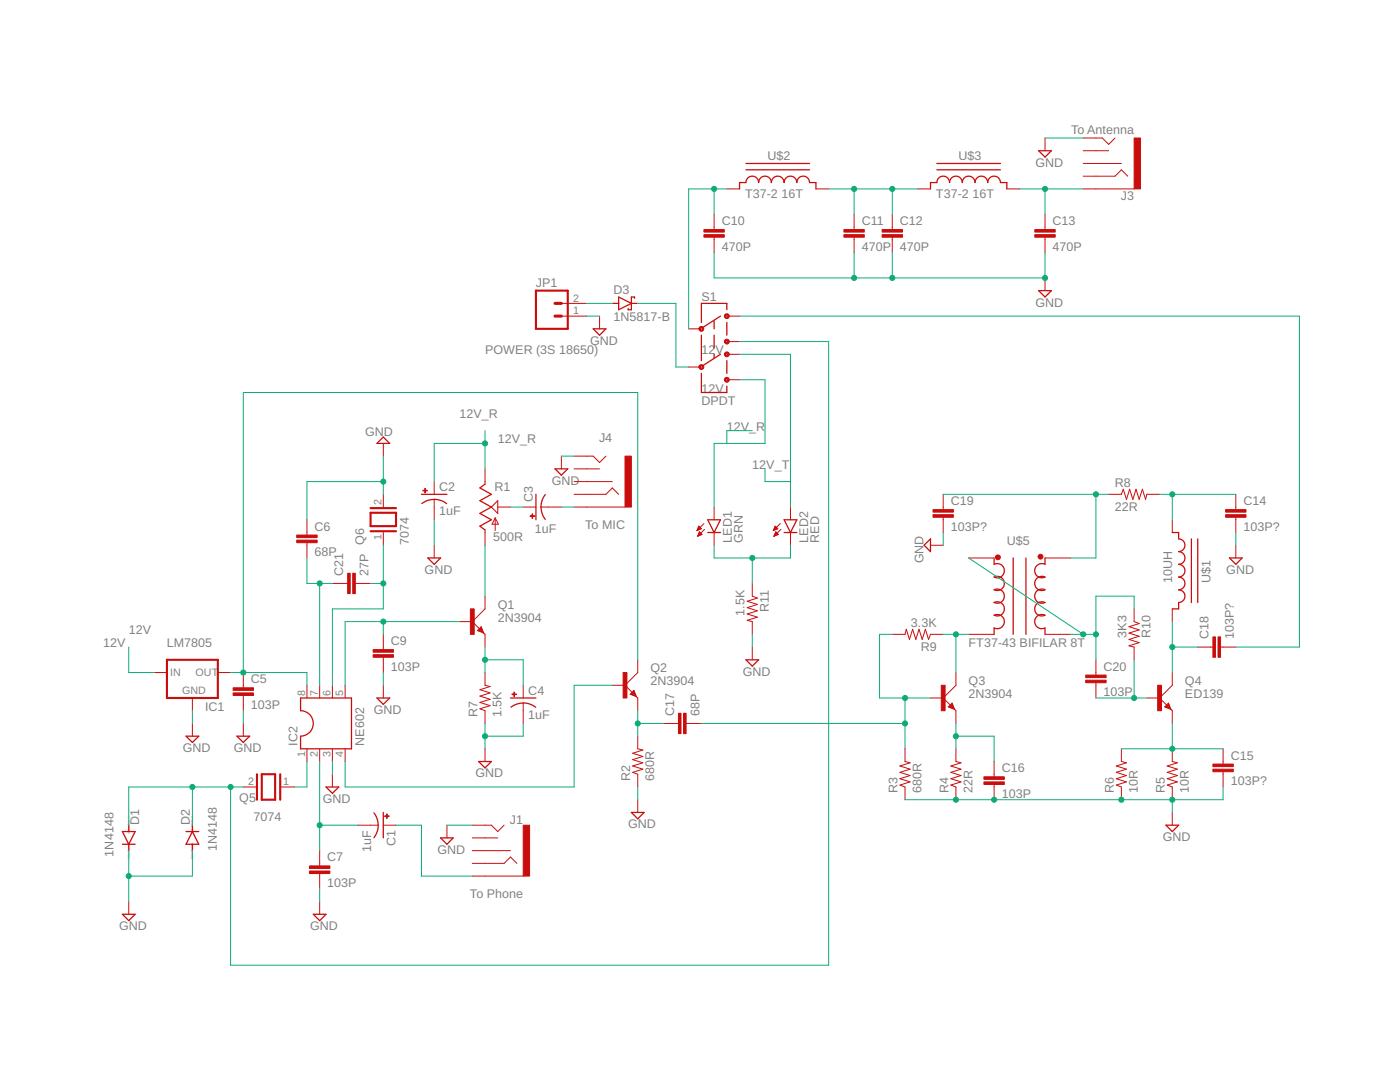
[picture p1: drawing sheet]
<svg xmlns="http://www.w3.org/2000/svg" width="279mm" height="216mm" viewBox="0 0 279 216" stroke-linecap="round" stroke-linejoin="round" font-family="sans-serif">
<g fill="none" stroke="#c90d0c" stroke-width=".2">
<path d="M145.1 37.7h2.5M162.8 37.7h2.6M183.2 37.7h2.5M200.9 37.7h2.6M208.6 27.5v2.6M216.2 37.7h10.1M216.2 27.5h3.8l1.3 1.3 1.2-1.3M216.2 35.2h6.3l1.3-1.3 1.3 1.3M216.2 32.6h7.6M216.2 30.1h5.1M142.5 42.8v3M142.5 47.3v3.1"/>
<path d="M170.5 42.8v3M170.5 47.3v3.1M178.1 42.8v3M178.1 47.3v3.1M208.6 42.8v3M208.6 47.3v3.1M208.6 55.5v2.5M112 63.1h5.1M112 60.5h5.1M119.7 63.1v2.5M137.4 65.6h2.6M137.4 73.2h2.6"/>
<path d="M145.1 63.1h2.5M145.1 68.2h2.5M145.1 70.7h2.5M145.1 75.8h2.5M76.5 88.5v2.5M76.5 98.6v2.6M86.7 96.1v2.5M86.7 99.7v4M96.8 93.6v3M112 91v2.6M114.6 98.6h6.3l1.3-1.2 1.3 1.2M114.6 91h3.8l1.3 1.3 1.2-1.3"/>
<path d="M114.6 96.1h7.6M114.6 93.6h5.1M188.2 98.6v3.1M221.3 98.6h2.5l.4-1 .6 2.1 .6-2.1 .7 2.1 .6-2.1 .7 2.1 .6-2.1 .6 2.1 .3-1.1h2.5M246.6 98.6v3.1M61.3 103.7v3.1M61.3 108.3v3M66.3 116.4h3.1M70.9 116.4h3.1M76.5 106.3v2.5M86.7 108.8v2.5M96.8 119v2.5l-2.5 2.5"/>
<path d="M96.8 105.7v3.1M98.8 103.3v2.6M98.8 103.3l.7 1.3h-1.3zM99.3 101.2h2.6M104.4 101.2h2.6M108 101.2h4M114.6 101.2h10.1M139.1 105.8h.2M139.2 105.6h.4M139.2 105.5h.7M139.2 107h.1M139.3 106.8h.3"/>
<path d="M139.3 105.4h.6M139.3 105.3h.5M139.3 106.7h.6M139.4 106.6h.7M139.4 105.2h.3M139.4 105.1h.1M139.4 106.5h.6M139.5 105l.5 .5-.9 .4zM139.5 106.4h.3M139.6 106.3h.1M140.1 106.6l-.5-.5-.4 .9M140.1 106.6l-.9 .4"/>
<path d="M140.5 104.5l-1.4 1.4M140.6 105.6l-1.4 1.4M142.5 101.2v2.5M142.5 106.3v2.5M150.1 116.4v2.6l1.1 .3-2.1 .7 2.1 .6-2.1 .6 2.1 .7-2.1 .6 2.1 .6-2.1 .7 1 .2v2.6M154.4 105.8h.2M154.4 105.6h.5M154.5 105.5h.6M154.5 107h.1M154.5 106.8h.3M154.5 105.4h.6M154.6 105.3h.4"/>
<path d="M154.6 106.7h.5M154.6 105.2h.3M154.6 106.6h.7M154.7 105.1h.1M154.7 106.5h.5M154.7 105l.5 .5-.9 .4zM154.7 106.4h.4M154.8 106.3h.2M154.8 106.1l.5 .5-.8 .4zM155.7 104.5l-1.4 1.4M155.9 105.6l-1.4 1.4M157.8 101.2v2.5"/>
<path d="M157.8 106.3v2.5M185.7 108.8h2.5M188.2 103.2v3.1M193.3 111.3h5.1M208.6 111.3h5M234 103.7v2.6M246.6 103.2v3.1M246.6 108.8v2.5M30.8 134.2h2.5M38.4 139.3v2.5M43.5 134.2h2.5M48.6 134.2v3"/>
<path d="M48.6 138.8v3M61.3 136.7v2.6M63.8 136.7v2.6M66.3 136.7v2.6M68.9 136.7v2.6M76.5 126.6v3M76.5 131.1v3.1M76.5 136.7v2.6M91.7 124h2.6M94.3 124l2.5 2.6v2.5M96 125.1l.5 1.2-1.2-.5zM96.8 134.2v2.5l1 .3-2 .6 2 .7-2 .6 2 .6-2 .7 2 .6-2 .6 1 .4v2.6"/>
<path d="M104.4 136.7v2.6M122.2 136.7h2.5M124.7 136.7l2.6 2.6v2.5M126.5 137.8l.5 1.2-1.2-.5zM127.3 131.7v2.5l-2.6 2.5M150.1 129.1v2.6M178.1 126.6h2.5l.3-1 .6 2 .6-2 .7 2 .6-2 .6 2 .7-2 .6 2 .4-1h2.5M185.7 139.3h2.5M188.2 139.3l2.6 2.5v2.6M190.8 134.2v2.5l-2.6 2.6M193.3 126.6h5.1M208.6 126.6h5"/>
<path d="M218.7 131.7v3M218.7 136.2v3.1M226.3 121.5v2.5l1.1 .4-2.1 .7 2.1 .6-2.1 .6 2.1 .7-2.1 .6 2.1 .6-2.1 .7 1 .2v2.6M228.9 139.3h2.5M231.4 139.3l2.6 2.5v2.6M234 134.2v2.5l-2.6 2.6M234 121.5v2.5M239 129.1h3.1M243.6 129.1h3M38.4 144.4v2.5M48.6 157h2.5M48.6 144.4v2.5"/>
<path d="M56.2 157h2.5M61.3 149.4v2.6M63.8 149.4v2.6M66.3 149.4v2.6M66.3 154.5v2.5M68.9 149.4v2.6M96.8 149.4v2.6M104.4 140.3v4.1M127.3 146.9v2.5l1 .3-2 .6 2 .6-2 .7 2 .6-2 .6 2 .7-2 .6 1 .4v2.5M127.3 159.6v2.5M132.4 144.4h3M136.9 144.4h3.1"/>
<path d="M180.6 149.4v2.6l1 .2-2 .6 2 .7-2 .6 2 .6-2 .7 2 .6-2 .7 1 .3v2.6M189.3 141.1l.7-.8 .5 1.3zM190.8 149.4v2.6l1 .2-2 .6 2 .7-2 .6 2 .6-2 .7 2 .6-2 .7 1 .3v2.6M198.4 152v3M198.4 156.5v3.1M223.8 149.4v2.6l1 .2-2 .6 2 .7-2 .6 2 .6-2 .7 2 .6-2 .7 1 .3v2.6M232.4 141.1l.8-.8 .5 1.3zM234 149.4v2.6l1 .2-2.1 .6 2.1 .7-2.1 .6 2.1 .6-2.1 .7 2.1 .6-2.1 .7 1.1 .3v2.6M244.1 149.4v3.1M244.1 154v3M25.7 179.9v2.5M63.8 169.7v3.1"/>
<path d="M63.8 174.3v3.1M63.8 179.9v2.5M71.4 164.7h4.1M76.5 164.7h2.5M89.2 164.7v2.5M94.3 164.7h3.8l1.2 1.2 1.3-1.2M94.3 172.3h6.3l1.3-1.3 1.2 1.3M94.3 174.8h10.1M94.3 169.7h7.6M94.3 167.2h5M234 162.1v2.6"/>
</g>
<g fill="none" stroke="#c90d0c" stroke-width=".25">
<path d="M147.6 37.7v-1.3h1.3a1.27 1.27 0 0 1 1.2-1.3 1.27 1.27 0 0 1 1.3 1.3 1.27 1.27 0 0 1 1.3-1.3 1.27 1.27 0 0 1 1.2 1.3 1.27 1.27 0 0 1 1.3-1.3 1.27 1.27 0 0 1 1.3 1.3 1.27 1.27 0 0 1 1.3-1.3 1.27 1.27 0 0 1 1.2 1.3 1.27 1.27 0 0 1 1.3-1.3 1.27 1.27 0 0 1 1.3 1.3h1.2v1.3M148.9 33.9h12.7M148.9 32.6h12.7M185.7 37.7v-1.3h1.3a1.27 1.27 0 0 1 1.2-1.3 1.27 1.27 0 0 1 1.3 1.3 1.27 1.27 0 0 1 1.3-1.3 1.27 1.27 0 0 1 1.2 1.3 1.27 1.27 0 0 1 1.3-1.3 1.27 1.27 0 0 1 1.3 1.3 1.27 1.27 0 0 1 1.3-1.3 1.27 1.27 0 0 1 1.2 1.3 1.27 1.27 0 0 1 1.3-1.3 1.27 1.27 0 0 1 1.3 1.3h1.2v1.3M187 33.9h12.7M187 32.6h12.7M207.3 30.1h2.5l-1.2 1.2zM123.5 59.3l2.5 1.2-2.5 1.3zM126.6 59.5v-.2h-.6v2.5h-.6v-.2M207.3 58h2.5l-1.2 1.3zM118.4 65.6h2.5l-1.2 1.3zM122.2 60.5h1.3"/>
<path d="M126 60.5h1.3M140 74.5v3.8h5.1v-1.3M140 66.9v5.1M142.5 64.1v1.5M142.5 66.9v2.5M142.5 70.7v.8M143.8 63.1l-3.6 2.3M143.8 70.7l-3.6 2.3M145.1 61.8v-1.3h-5.1v3.8M145.1 64.3v2.6M145.1 72v2.5M76.5 87.2l1.3 1.3h-2.6z"/>
<path d="M84.1 98.6h5.1M96.8 96.6l-1 .8 2.3 1.2-2.3 1.3 2.3 1.3-2.3 1.2 2.3 1.3-2.3 1.3 1 .7M107 98.6v5.1M108.8 98.7a4 4 0 0 0 0 4.9M110.8 93.6h2.5l-1.3 1.2zM84.2 100.5a4 4 0 0 1 4.9 0M85.4 111.3h2.5l-1.2 1.3zM141.2 103.7h2.6l-1.3 2.6zM141.2 106.3h2.6M156.5 106.3h2.5M156.5 103.7h2.5l-1.2 2.6zM185.7 107.5v2.6l-1.3-1.3z"/>
<path d="M198.4 111.3v1.3a1.42 1.42 0 0 1 2 1.3 1.42 1.42 0 0 1-2 1.2 1.42 1.42 0 0 1 2 1.3 1.42 1.42 0 0 1-2 1.3 1.42 1.42 0 0 1 2 1.3 1.42 1.42 0 0 1-2 1.2 1.42 1.42 0 0 1 2 1.3 1.42 1.42 0 0 1-2 1.3 1.42 1.42 0 0 1 2 1.2 1.42 1.42 0 0 1-2 1.3v1.3M202.2 111.3v15.3M204.7 111.3v15.3M208.6 111.3v1.3a1.42 1.42 0 0 0-2.1 1.3 1.42 1.42 0 0 0 2.1 1.2 1.42 1.42 0 0 0-2.1 1.3 1.42 1.42 0 0 0 2.1 1.3 1.42 1.42 0 0 0-2.1 1.3 1.42 1.42 0 0 0 2.1 1.2 1.42 1.42 0 0 0-2.1 1.3 1.42 1.42 0 0 0 2.1 1.3 1.42 1.42 0 0 0-2.1 1.2 1.42 1.42 0 0 0 2.1 1.3v1.3M234 106.3h1.2v1.2a1.27 1.27 0 0 1 1.3 1.3 1.27 1.27 0 0 1-1.3 1.3 1.27 1.27 0 0 1 1.3 1.2 1.27 1.27 0 0 1-1.3 1.3 1.27 1.27 0 0 1 1.3 1.3 1.27 1.27 0 0 1-1.3 1.2 1.27 1.27 0 0 1 1.3 1.3 1.27 1.27 0 0 1-1.3 1.3 1.27 1.27 0 0 1 1.3 1.3 1.27 1.27 0 0 1-1.3 1.2v1.3h-1.2M237.8 107.5v12.7M239 107.5v12.7M245.4 111.3h2.5l-1.3 1.3zM60 139.3h10.1v10.1h-10.1v-2.5a2.54 2.54 0 0 0 2.5-2.5 2.54 2.54 0 0 0-2.5-2.6zM75.2 139.3h2.6l-1.3 1.2zM96 125.3l.3 .8-.8-.3zM96 125.6l-.2 .2"/>
<path d="M101.9 139.3h5.1M126.5 138l.3 .8-.8-.3zM126.5 138.3l-.2 .2M148.9 131.7h2.5l-1.3 1.2zM37.1 146.9h2.6l-1.3 1.2zM47.3 146.9h2.5l-1.2 1.2zM65.1 157h2.5l-1.3 1.3zM95.5 152h2.6l-1.3 1.2zM104.4 140.3a3.9 3.9 0 0 1 2.5 .8M104.4 140.3l-1.5 .3-.9 .5M190 140.5l.3 .8-.8-.2zM190 140.8l-.2 .3"/>
<path d="M233.2 140.5l.2 .8-.7-.2zM233.2 140.8l-.3 .3M24.4 165.9h2.6l-1.3 2.6zM24.4 168.5h2.6M25.7 164.7v1.2M25.7 168.5v1.2M37.1 165.9h2.6M38.4 165.9l1.3 2.6h-2.6zM38.4 164.7v1.2M38.4 168.5v1.2M74.6 162.2a4 4 0 0 1 0 5M76.5 162.1v5.1"/>
<path d="M87.9 167.2h2.5l-1.2 1.3zM126 162.1h2.5l-1.2 1.3zM232.7 164.7h2.5l-1.2 1.2zM24.4 182.4h2.6l-1.3 1.3zM62.5 182.4h2.6l-1.3 1.3z"/>
</g>
<g fill="#c90d0c" stroke="#c90d0c" stroke-width=".2">
<path d="M93.9 121.5h.7v5.1h-.7z"/>
<path d="M124.4 134.2h.7v5.1h-.7z"/>
<path d="M187.9 136.7h.7v5.1h-.7z"/>
<path d="M231 136.7h.8v5.1h-.8z"/>
<path d="M104.4 164.7h1.3v10.1h-1.3z"/>
<path d="M77.2 162.4h.1v.9h-.1z"/>
<path d="M76.8 162.8h.9v.1h-.9z"/>
<path d="M84.4 97.8h.9v.2h-.9z"/>
<path d="M84.8 97.5h.1v.8h-.1z"/>
<path d="M106.2 102.5h.1v.9h-.1z"/>
<path d="M105.8 102.9h.9v.1h-.9z"/>
<path d="M102.2 138.5h.9v.1h-.9z"/>
<path d="M102.6 138.1h.1v.9h-.1z"/>
<path d="M46.5 138.3h4.1v.5h-4.1z"/>
<path d="M46.5 137.2h4.1v.6h-4.1z"/>
<path d="M59.2 107.8h4.1v.5h-4.1z"/>
<path d="M59.2 106.8h4.1v.5h-4.1z"/>
<path d="M61.8 173.8h4v.5h-4z"/>
<path d="M61.8 172.8h4v.5h-4z"/>
<path d="M74.5 130.6h4v.5h-4z"/>
<path d="M74.5 129.6h4v.5h-4z"/>
<path d="M140.5 46.8h4v.5h-4z"/>
<path d="M140.5 45.8h4v.5h-4z"/>
<path d="M168.4 46.8h4.1v.5h-4.1z"/>
<path d="M168.4 45.8h4.1v.5h-4.1z"/>
<path d="M176 46.8h4.1v.5h-4.1z"/>
<path d="M176 45.8h4.1v.5h-4.1z"/>
<path d="M206.5 46.8h4.1v.5h-4.1z"/>
<path d="M206.5 45.8h4.1v.5h-4.1z"/>
<path d="M244.6 102.7h4.1v.5h-4.1z"/>
<path d="M244.6 101.7h4.1v.5h-4.1z"/>
<path d="M242.1 153.5h4v.5h-4z"/>
<path d="M242.1 152.5h4v.5h-4z"/>
<path d="M196.4 156h4v.5h-4z"/>
<path d="M196.4 155h4v.5h-4z"/>
<path d="M136.4 142.3h.5v4.1h-.5z"/>
<path d="M135.4 142.3h.5v4.1h-.5z"/>
<path d="M226.3 27.5h1.3v10.2h-1.3z"/>
<path d="M243.1 127.1h.5v4h-.5z"/>
<path d="M242.1 127.1h.5v4h-.5z"/>
<path d="M186.2 102.7h4.1v.5h-4.1z"/>
<path d="M186.2 101.7h4.1v.5h-4.1z"/>
<path d="M216.7 135.7h4v.5h-4z"/>
<path d="M216.7 134.7h4v.5h-4z"/>
<path d="M124.7 91h1.3v10.2h-1.3z"/>
<path d="M70.4 114.4h.5v4h-.5z"/>
<path d="M69.4 114.4h.5v4h-.5z"/>
</g>
<path d="M107 58h6.3v7.6h-6.3zM74 102.3h5v2.7h-5zM74 101.4h5M74 106h5M33.3 131.7h10.2v7.6h-10.2zM51.3 154.5v5.1M52.2 154.5h2.7v5.1h-2.7zM55.9 154.5v5.1" fill="none" stroke="#c90d0c" stroke-width=".42"/>
<path d="M110.8 60.5h1.2M110.8 63.1h1.2" fill="none" stroke="#c90d0c" stroke-width=".61"/>
<g fill="#c90d0c" stroke="#c90d0c" stroke-width=".2">
<path d="M198.7 111a.49 .49 0 0 1 .8-.1 .49 .49 0 0 1-.2 .8 .49 .49 0 0 1-.6-.5h.5h-.5z" fill-rule="evenodd"/>
<path d="M207.2 110.8a.49 .49 0 0 1 .8 0 .49 .49 0 0 1-.2 .7 .49 .49 0 0 1-.6-.4h.6h-.6z" fill-rule="evenodd"/>
<path d="M139.7 65.2a.49 .49 0 0 1 .7 .2 .49 .49 0 0 1-.3 .7 .49 .49 0 0 1-.6-.5h.2a.23 .23 0 0 1 .4-.2 .23 .23 0 0 1 0 .4 .23 .23 0 0 1-.3-.1l-.3-.1z" fill-rule="evenodd"/>
<path d="M144.8 62.7a.49 .49 0 0 1 .7 .2 .49 .49 0 0 1-.3 .7 .49 .49 0 0 1-.6-.5h.2a.23 .23 0 0 1 .3-.2 .23 .23 0 0 1 .1 .3 .23 .23 0 0 1-.4 0l-.2-.1z" fill-rule="evenodd"/>
<path d="M144.8 67.8a.49 .49 0 0 1 .7 .2 .49 .49 0 0 1-.3 .6 .49 .49 0 0 1-.6-.4h.2a.25 .25 0 0 1 .4-.3 .24 .24 0 0 1 0 .4 .24 .24 0 0 1-.4 0l-.2-.1z" fill-rule="evenodd"/>
<path d="M144.8 70.3a.49 .49 0 0 1 .7 .2 .49 .49 0 0 1-.3 .7 .49 .49 0 0 1-.6-.5h.2a.24 .24 0 0 1 .4-.2 .24 .24 0 0 1 0 .4 .24 .24 0 0 1-.4-.1l-.2-.1z" fill-rule="evenodd"/>
<path d="M144.8 75.4a.49 .49 0 0 1 .7 .2 .49 .49 0 0 1-.3 .7 .49 .49 0 0 1-.6-.5h.2a.24 .24 0 0 1 .4-.2 .24 .24 0 0 1 0 .3 .24 .24 0 0 1-.4 0l-.2-.1z" fill-rule="evenodd"/>
<path d="M139.7 72.9a.49 .49 0 0 1 .7 .1 .49 .49 0 0 1-.3 .7 .49 .49 0 0 1-.6-.5h.2a.24 .24 0 0 1 .4-.2 .24 .24 0 0 1 0 .4 .24 .24 0 0 1-.3-.1l-.3-.1z" fill-rule="evenodd"/>
</g>
<path d="M98.1 101.2l1.2-1.3v2.5z" fill="none" stroke="#c90d0c" stroke-width=".21"/>
<g fill="none" stroke="#0dab76" stroke-width=".2">
<path d="M142.5 37.7v5.1M145.1 37.7h-7.7v27.9M165.4 37.7h17.8M170.5 37.7v5.1M178.1 37.7v5.1M203.5 37.7h12.7M208.6 27.5h7.6M208.6 37.7v5.1M142.5 50.4v5.1h66.1v-5.1M170.5 50.4v5.1M178.1 50.4v5.1M117.1 63.1h2.6"/>
<path d="M117.1 60.5h5.1M127.3 60.5h7.6v12.7h2.5M147.6 75.8h5.1v12.7h-10.2v12.7M147.6 63.1h111.7v66h-12.7M147.6 70.7h10.2v30.5M147.6 68.2h17.8v124.4h-119.4v-35.6M76.5 91v7.6M76.5 96.1h-15.2v7.6M96.8 88.5h-10.1v7.6M96.8 85.9v7.7M112 91h2.6M150.1 85.9h-5v2.6"/>
<path d="M152.7 93.6v2.5h5.1M188.2 98.6h33.1M218.7 98.6v12.7h-5.1M231.4 98.6h15.2M234 98.6v5.1M61.3 111.3v5.1h5M63.8 116.4v20.3M74 116.4h2.5M76.5 108.8v12.7h-10.2v15.2M86.7 103.7v5.1M96.8 108.8v10.2M101.9 101.2h2.5"/>
<path d="M112 101.2h2.6M142.5 108.8v2.5h15.3v-2.5M150.1 111.3v5.1M188.2 106.3v2.5M193.3 111.3l22.9 15.3M246.6 106.3v2.5M25.7 129.1v5.1h5.1M46 134.2h15.3v2.5M76.5 124v2.6M76.5 134.2v2.5M91.7 124h-22.8v12.7M96.8 129.1v5.1"/>
<path d="M96.8 131.7h7.6v5M122.2 136.7h-7.6v20.3h-45.7v-5M127.3 131.7v-53.4h-78.7v55.9M150.1 126.6v2.5M178.1 126.6h-2.6v12.7h10.2M180.6 139.3v10.1M188.2 126.6h5.1M190.8 126.6v7.6M213.6 126.6h5.1M218.7 139.3h10.2M226.3 121.5v-2.5h-7.6v12.7M226.3 131.7v7.6"/>
<path d="M234 124v10.2M234 129.1h5M38.4 141.8v2.6M38.4 157v7.7M48.6 141.8v2.6M48.6 157h-22.9v7.7M61.3 152v5h-2.6M63.8 152v17.7M66.3 152v2.5M96.8 144.4v5M104.4 144.4v2.5h-7.6M127.3 141.8v5.1"/>
<path d="M127.3 157v2.6M127.3 144.4h5.1M140 144.4h40.6M190.8 146.9h7.6v5.1M190.8 144.4v5M223.8 149.4h20.3M234 144.4v5M234 159.6v2.5M244.1 157v2.6h-63.5M25.7 169.7v10.2M38.4 169.7v5.1h-12.7M63.8 164.7h7.6"/>
<path d="M63.8 177.4v2.5M79 164.7h5.1v10.1h10.2M89.2 164.7h5.1"/>
</g>
<g fill="#0dab76" stroke="#0dab76" stroke-width=".2">
<circle cx="170.5" cy="55.5" r=".51"/>
<circle cx="178.1" cy="55.5" r=".51"/>
<circle cx="208.6" cy="55.5" r=".51"/>
<circle cx="234" cy="159.6" r=".51"/>
<circle cx="223.8" cy="159.6" r=".51"/>
<circle cx="198.4" cy="159.6" r=".51"/>
<circle cx="190.8" cy="159.6" r=".51"/>
<circle cx="76.5" cy="96.1" r=".51"/>
<circle cx="25.7" cy="174.8" r=".51"/>
<circle cx="96.8" cy="146.9" r=".51"/>
<circle cx="48.6" cy="134.2" r=".51"/>
<circle cx="208.6" cy="37.7" r=".51"/>
<circle cx="170.5" cy="37.7" r=".51"/>
<circle cx="178.1" cy="37.7" r=".51"/>
<circle cx="142.5" cy="37.7" r=".51"/>
<circle cx="234" cy="129.1" r=".51"/>
<circle cx="234" cy="98.6" r=".51"/>
<circle cx="218.7" cy="98.6" r=".51"/>
<circle cx="234" cy="149.4" r=".51"/>
<circle cx="218.7" cy="126.6" r=".51"/>
<circle cx="216.2" cy="126.6" r=".51"/>
<circle cx="226.3" cy="139.3" r=".51"/>
<circle cx="150.1" cy="111.3" r=".51"/>
<circle cx="190.8" cy="126.6" r=".51"/>
<circle cx="180.6" cy="139.3" r=".51"/>
<circle cx="180.6" cy="144.4" r=".51"/>
<circle cx="190.8" cy="146.9" r=".51"/>
<circle cx="127.3" cy="144.4" r=".51"/>
<circle cx="96.8" cy="88.5" r=".51"/>
<circle cx="76.5" cy="124" r=".51"/>
<circle cx="63.8" cy="116.4" r=".51"/>
<circle cx="76.5" cy="116.4" r=".51"/>
<circle cx="38.4" cy="157" r=".51"/>
<circle cx="46" cy="157" r=".51"/>
<circle cx="63.8" cy="164.7" r=".51"/>
<circle cx="96.8" cy="131.7" r=".51"/>
</g>
<g font-size="2.5" fill="#808080">
<text x="213.8" y="26.8">To Antenna</text>
<text x="153.2" y="31.8">U$2</text>
<text x="191.3" y="31.8">U$3</text>
<text x="206.6" y="33.2">GND</text>
<text x="148.7" y="39.5">T37-2</text>
<text x="156" y="39.5">16T</text>
<text x="186.8" y="39.5">T37-2</text>
<text x="194.1" y="39.5">16T</text>
<text x="223.7" y="40">J3</text>
<text x="144" y="44.9">C10</text>
<text x="172" y="44.9">C11</text>
<text x="179.6" y="44.9">C12</text>
<text x="210.1" y="44.9">C13</text>
<text x="144" y="50">470P</text>
<text x="172" y="50">470P</text>
<text x="179.6" y="50">470P</text>
<text x="210.1" y="50">470P</text>
<text x="107" y="57.2">JP1</text>
<text x="122.5" y="58.6">D3</text>
<text x="122.5" y="64">1N5817-B</text>
<text x="140" y="60">S1</text>
<text x="206.6" y="61.2">GND</text>
<text x="96.8" y="70.7">POWER (3S 18650)</text>
<text x="117.8" y="68.8">GND</text>
<text x="140" y="70.7">12V</text>
<text x="91.7" y="83.4">12V_R</text>
<text x="140" y="80.9">DPDT</text>
<text x="140" y="78.3">12V</text>
<text x="72.8" y="87.1">GND</text>
<text x="99.3" y="88.5">12V_R</text>
<text x="119.6" y="88.2">J4</text>
<text x="145.1" y="85.9">12V_R</text>
<text x="150.1" y="93.6">12</text>
<text x="152.9" y="93.6">V_T</text>
<text x="87.7" y="98">C2</text>
<text x="98.7" y="97.9">R1</text>
<text x="106.3" y="100.2" transform="rotate(-90 106.3 100.2)">C3</text>
<text x="110.1" y="96.7">GND</text>
<text x="189.8" y="100.8">C19</text>
<text x="222.5" y="101.9">22R</text>
<text x="222.5" y="97.1">R8</text>
<text x="248.2" y="100.8">C14</text>
<text x="62.8" y="105.9">C6</text>
<text x="87.7" y="102.8">1uF</text>
<text x="106.7" y="106.4">1uF</text>
<text x="116.8" y="105.5">To MIC</text>
<text x="189.8" y="105.9">103P?</text>
<text x="248.2" y="105.9">103P?</text>
<text x="62.8" y="111">68P</text>
<text x="72.7" y="108.8" transform="rotate(-90 72.7 108.8)">Q6</text>
<text x="81.6" y="108.8" transform="rotate(-90 81.6 108.8)">7074</text>
<text x="98.4" y="108">500R</text>
<text x="146.1" y="108.3" transform="rotate(-90 146.1 108.3)">LED1</text>
<text x="148.2" y="108.3" transform="rotate(-90 148.2 108.3)">GRN</text>
<text x="161.3" y="108.3" transform="rotate(-90 161.3 108.3)">LED2</text>
<text x="163.5" y="108.3" transform="rotate(-90 163.5 108.3)">RED</text>
<text x="184.3" y="112.4" transform="rotate(-90 184.3 112.4)">GND</text>
<text x="200.9" y="108.8">U$5</text>
<text x="68.5" y="114.9" transform="rotate(-90 68.5 114.9)">C21</text>
<text x="73.6" y="114.9" transform="rotate(-90 73.6 114.9)">27P</text>
<text x="84.7" y="114.5">GND</text>
<text x="233.9" y="116.4" transform="rotate(-90 233.9 116.4)">10UH</text>
<text x="241.6" y="116.4" transform="rotate(-90 241.6 116.4)">U$1</text>
<text x="244.7" y="114.5">GND</text>
<text x="99.3" y="124">2N3904</text>
<text x="99.3" y="121.5">Q1</text>
<text x="148.6" y="122.8" transform="rotate(-90 148.6 122.8)">1.5K</text>
<text x="153.4" y="122.1" transform="rotate(-90 153.4 122.1)">R11</text>
<text x="181.8" y="125">3.3K</text>
<text x="20.6" y="129.1">12V</text>
<text x="25.7" y="126.6">12V</text>
<text x="33.3" y="129.1">LM7805</text>
<text x="78" y="128.7">C9</text>
<text x="183.8" y="129.8">R9</text>
<text x="193.3" y="129.1">FT37-43 BIFILAR 8T</text>
<text x="224.8" y="127.2" transform="rotate(-90 224.8 127.2)">3K3</text>
<text x="229.6" y="127.4" transform="rotate(-90 229.6 127.4)">R10</text>
<text x="241.2" y="127.6" transform="rotate(-90 241.2 127.6)">C18</text>
<text x="246.3" y="127.6" transform="rotate(-90 246.3 127.6)">103P?</text>
<text x="50.1" y="136.3">C5</text>
<text x="78" y="133.8">103P</text>
<text x="129.8" y="136.7">2N3904</text>
<text x="129.8" y="134.2">Q2</text>
<text x="148.2" y="134.8">GND</text>
<text x="193.3" y="136.7">Q3</text>
<text x="220.2" y="133.8">C20</text>
<text x="236.5" y="136.7">Q4</text>
<text x="40.9" y="141.8">IC1</text>
<text x="50.1" y="141.4">103P</text>
<text x="74.6" y="142.4">GND</text>
<text x="95.3" y="143.1" transform="rotate(-90 95.3 143.1)">R7</text>
<text x="100.1" y="143.1" transform="rotate(-90 100.1 143.1)">1.5K</text>
<text x="105.4" y="143.5">1uF</text>
<text x="105.4" y="138.6">C4</text>
<text x="134.5" y="142.8" transform="rotate(-90 134.5 142.8)">C17</text>
<text x="139.6" y="142.8" transform="rotate(-90 139.6 142.8)">68P</text>
<text x="193.3" y="139.3">2N3904</text>
<text x="220.2" y="138.9">103P</text>
<text x="236.5" y="139.3">ED139</text>
<text x="59.3" y="148.8" transform="rotate(-90 59.3 148.8)">IC2</text>
<text x="72.7" y="148.8" transform="rotate(-90 72.7 148.8)">NE602</text>
<text x="36.5" y="150.1">GND</text>
<text x="46.6" y="150.1">GND</text>
<text x="94.9" y="155.1">GND</text>
<text x="125.8" y="155.8" transform="rotate(-90 125.8 155.8)">R2</text>
<text x="130.6" y="155.8" transform="rotate(-90 130.6 155.8)">680R</text>
<text x="199.9" y="154.1">C16</text>
<text x="245.6" y="151.6">C15</text>
<text x="47.7" y="160.1">Q5</text>
<text x="64.4" y="160.2">GND</text>
<text x="179.1" y="158.3" transform="rotate(-90 179.1 158.3)">R3</text>
<text x="183.9" y="158.3" transform="rotate(-90 183.9 158.3)">680R</text>
<text x="189.3" y="158.3" transform="rotate(-90 189.3 158.3)">R4</text>
<text x="194.1" y="158.3" transform="rotate(-90 194.1 158.3)">22R</text>
<text x="199.9" y="159.2">103P</text>
<text x="222.3" y="158.3" transform="rotate(-90 222.3 158.3)">R6</text>
<text x="227.1" y="158.3" transform="rotate(-90 227.1 158.3)">10R</text>
<text x="232.4" y="158.3" transform="rotate(-90 232.4 158.3)">R5</text>
<text x="237.2" y="158.3" transform="rotate(-90 237.2 158.3)">10R</text>
<text x="245.6" y="156.7">103P?</text>
<text x="27.8" y="164.7" transform="rotate(-90 27.8 164.7)">D1</text>
<text x="37.9" y="164.7" transform="rotate(-90 37.9 164.7)">D2</text>
<text x="50.6" y="163.9">7074</text>
<text x="101.8" y="164.4">J1</text>
<text x="125.4" y="165.3">GND</text>
<text x="232" y="167.8">GND</text>
<text x="22.6" y="170.9" transform="rotate(-90 22.6 170.9)">1N4148</text>
<text x="43.2" y="169.7" transform="rotate(-90 43.2 169.7)">1N4148</text>
<text x="65.3" y="171.9">C7</text>
<text x="74.1" y="170" transform="rotate(-90 74.1 170)">1uF</text>
<text x="78.9" y="168.9" transform="rotate(-90 78.9 168.9)">C1</text>
<text x="87.3" y="170.4">GND</text>
<text x="65.3" y="177">103P</text>
<text x="93.8" y="179.1">To Phone</text>
<text x="23.8" y="185.6">GND</text>
<text x="61.9" y="185.6">GND</text>
</g>
<g font-size="2.1" fill="#808080">
<text x="114.4" y="62.7">1</text>
<text x="114.4" y="60.2">2</text>
<text x="76.1" y="100.8" transform="rotate(-90 76.1 100.8)">2</text>
<text x="76.1" y="107.8" transform="rotate(-90 76.1 107.8)">1</text>
<text x="33.9" y="134.8">IN</text>
<text x="39" y="134.8">OUT</text>
<text x="36.4" y="138.5">GND</text>
<text x="60.9" y="138.9" transform="rotate(-90 60.9 138.9)">8</text>
<text x="63.4" y="138.9" transform="rotate(-90 63.4 138.9)">7</text>
<text x="66" y="138.9" transform="rotate(-90 66 138.9)">6</text>
<text x="68.5" y="138.9" transform="rotate(-90 68.5 138.9)">5</text>
<text x="60.9" y="151" transform="rotate(-90 60.9 151)">1</text>
<text x="63.4" y="151" transform="rotate(-90 63.4 151)">2</text>
<text x="66" y="151" transform="rotate(-90 66 151)">3</text>
<text x="68.5" y="151" transform="rotate(-90 68.5 151)">4</text>
<text x="49.6" y="156.7">2</text>
<text x="56.5" y="156.7">1</text>
</g>
<g font-size=".6" fill="#808080">
<text x="25.9" y="166.4" transform="rotate(-90 25.9 166.4)">SpiceOrder 1</text>
<text x="38.6" y="166.4" transform="rotate(-90 38.6 166.4)">SpiceOrder 2</text>
<text x="25.9" y="171.4" transform="rotate(-90 25.9 171.4)">SpiceOrder 2</text>
<text x="38.6" y="171.4" transform="rotate(-90 38.6 171.4)">SpiceOrder 1</text>
</g>
</svg>
